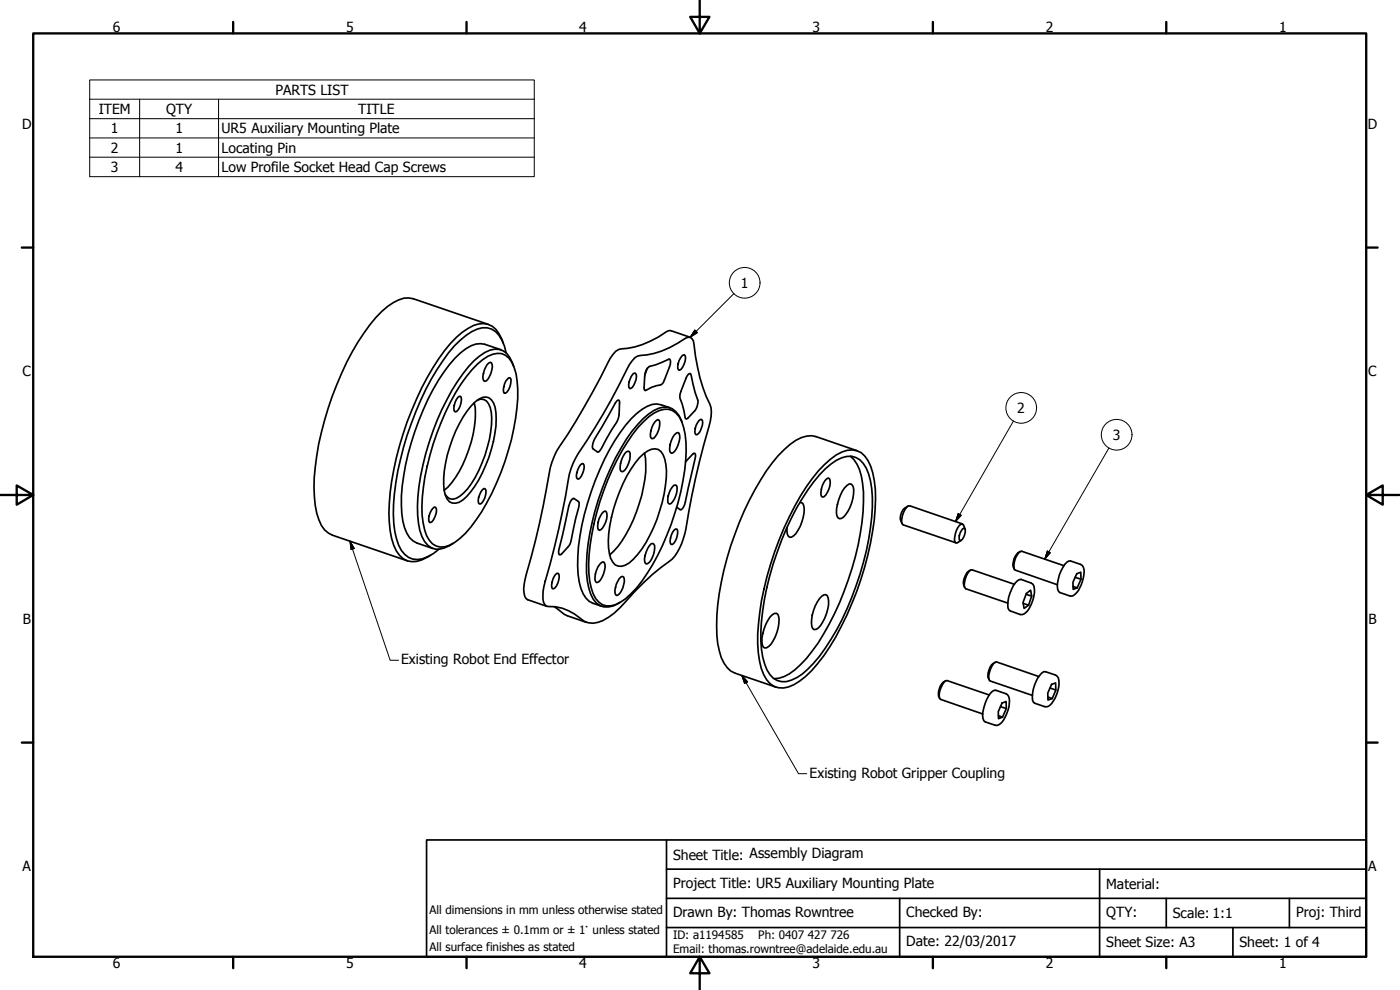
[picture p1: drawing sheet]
<svg xmlns="http://www.w3.org/2000/svg" width="420mm" height="297mm" viewBox="0 0 420 297" stroke-linecap="round" stroke-linejoin="round" font-family="sans-serif">
<!-- layer: Visible (ANSI) -->
<g fill="none" stroke="#000" stroke-width=".51">
<path d="M146.6 97.3l-22.5-7.7a6.9 6.9 0 0 0-6.1 1.2 34.5 34.5 0 0 0-10.6 11.8 93.5 93.5 0 0 0-13.2 43.8 25.5 25.5 0 0 0 2.3 11.3l.9 1.3 2.4 1.6 22.4 7.7M137.4 119.2l.8-.3a4.4 4.4 0 0 1-1.4 4.7l-.3-.1a4.6 4.6 0 0 1 .9-4.3zM143.3 109.3a9.1 9.1 0 0 1 7.3-3.2 5.8 5.8 0 0 1 3.7 4.2 32.2 32.2 0 0 1 .4 15.2 74.4 74.4 0 0 1-13.4 32.7 16.5 16.5 0 0 1-7.8 5.9 4.8 4.8 0 0 1-5.5-3.4 28.1 28.1 0 0 1-.9-14.5 76.5 76.5 0 0 1 12.9-33.2zM146.2 109.3l1-.6a1.89 1.89 0 0 1 .4 2.4 6.2 6.2 0 0 1-1.7 3.2l-.4 .1a1.84 1.84 0 0 1-.4-2.3l.3-1.1zM150.4 105l-4.9-1.7a6.5 6.5 0 0 0-5.7 1.3 35.4 35.4 0 0 0-9.8 12.2 81.7 81.7 0 0 0-9.5 32 24.9 24.9 0 0 0 1.6 11.2l.8 1.3 1.1 1 1.1 .6 4.8 1.7M151.1 103a10.3 10.3 0 0 0-3.3-5.1 6.4 6.4 0 0 0-7.3 .6 33.6 33.6 0 0 0-10.6 11.8 93.6 93.6 0 0 0-13.2 43.7 25.5 25.5 0 0 0 2.2 11.3 5.6 5.6 0 0 0 7.7 2.7l2.6-1.4M151.9 105.9a9.9 9.9 0 0 0-4.4-7.2 6.4 6.4 0 0 0-5.9 .8 31.1 31.1 0 0 0-10.5 11.4 90.1 90.1 0 0 0-13.1 43.3 22.5 22.5 0 0 0 2.5 10.9 5.6 5.6 0 0 0 7.8 2l1.7-1 1.8-1.3M152.7 113.3l.4 .1a3.6 3.6 0 0 1-.5 3.6l-.5 .7-.8 .3a4.4 4.4 0 0 1 1.4-4.7zM154.2 109.9a8 8 0 0 0-3.2-4.6 5.5 5.5 0 0 0-5.5 .5 31.2 31.2 0 0 0-9.9 11.3 79.1 79.1 0 0 0-10.3 34.8 21.1 21.1 0 0 0 2.1 10.5 4.7 4.7 0 0 0 6 2l2.6-1.3M189.9 112.3l.5-.4 .3 .1a4 4 0 0 1-1.4 4.6h-.3a4.3 4.3 0 0 1 .9-4.3zM190.5 107.4l.8-.5a27.1 27.1 0 0 0 14.4-5.4 1.45 1.45 0 0 1 2.4 .8 57.8 57.8 0 0 0 5.3 19.9 12.9 12.9 0 0 1-.7 5.9 257.2 257.2 0 0 0-7.2 32 14.6 14.6 0 0 1-7 10.1 87.7 87.7 0 0 0-12.5 12.2 14.4 14.4 0 0 1-8 4.6l-1.4-.1-1.3-.5a16.2 16.2 0 0 0-11.3-4.6 3.3 3.3 0 0 1-1.1-3.2 31.5 31.5 0 0 1 2.2-9.4l2.5-10.3 2.1-10.1a29.1 29.1 0 0 1 3.1-11.4 226.8 226.8 0 0 0 16-27.9zM194.2 110.5l-.7 1.9"/>
<path d="M194.6 110.2l6.4-2.5a2.43 2.43 0 0 1-.1 2.4l-1.8 4.7-.9 .7a11.8 11.8 0 0 0-4.6 1.7l-.2-.3a16 16 0 0 1 .4-5.5zM204.7 106.8l.7-.3a4 4 0 0 1-1.4 4.5h-.3a4.2 4.2 0 0 1 1-4.2zM206.6 112.3l.3-.2 .5 .3 1.2 5.3a4.6 4.6 0 0 1 .3 5.1l-2.5 2.7-.7 .2-1-4.5a3.9 3.9 0 0 1-.4-3.7l1.6-4zM207.1 101.2l-5.7-2-.9 .1a28.5 28.5 0 0 1-14.9 5.6 8.8 8.8 0 0 0-3.2 4.1l-4.7 9a207.7 207.7 0 0 1-10.7 17.4 30.9 30.9 0 0 0-3 11.5 268.6 268.6 0 0 1-6.5 27.1 7.5 7.5 0 0 0 .4 5.6l.5 .3 5.7 2M141.4 121.8a6.4 6.4 0 0 1 4.5-2.7 3.5 3.5 0 0 1 2.7 3.1 34 34 0 0 1-3.9 19.8 19.6 19.6 0 0 1-7 8.7 2.83 2.83 0 0 1-4-2.1 25.4 25.4 0 0 1 1.3-14.6 35.4 35.4 0 0 1 6.4-12.2zM142.3 120.8a26.1 26.1 0 0 1-1.6 14.2 27.2 27.2 0 0 1-7.4 12.1M143.3 120.1a2.39 2.39 0 0 1 3.3 1 12.7 12.7 0 0 1 .7 8.5 39.3 39.3 0 0 1-7 17.1 7.8 7.8 0 0 1-4.4 3.1l-.9-.1-.8-.6-.6-.8M174.2 139.4l.8-.3a4.1 4.1 0 0 1-1.4 4.6h-.3a4.2 4.2 0 0 1 .9-4.3zM185 120.4l.4-.3h.3l.2 .3a10.4 10.4 0 0 1-2.4 8.7l-3.5 6.1-.4 .4h-.3l-1.3-.9a3.1 3.1 0 0 1 .5-3.1zM187.5 136.1l1-.7 .4 .2a6.2 6.2 0 0 1-1.8 5.8l-.4 .1-.4-.2a6.4 6.4 0 0 1 1.2-5.2zM191.8 137.4a6 6 0 0 1 5.7-2.5 5.6 5.6 0 0 1 2.3 4.5 40.2 40.2 0 0 1-4.8 21.2 20.1 20.1 0 0 1-7.4 9 3 3 0 0 1-4.3-2.1 23.4 23.4 0 0 1 .2-12.3 42.4 42.4 0 0 1 8.3-17.8zM193.2 126.4a10 10 0 0 1 7.4-3.6 5.5 5.5 0 0 1 4 3.7 29.8 29.8 0 0 1 .9 14.6 78 78 0 0 1-12.8 33.3 22.1 22.1 0 0 1-8 7.1 4.9 4.9 0 0 1-6.7-3.4 29.6 29.6 0 0 1-.9-14.5 74.5 74.5 0 0 1 14.5-35.5z"/>
<path d="M193.4 135.9a33.5 33.5 0 0 1-2.4 17.7 32.9 32.9 0 0 1-8.1 12.9M196.5 126.6l1-.7a1.89 1.89 0 0 1 .4 2.4 6.2 6.2 0 0 1-1.7 3.2h-.7a5.4 5.4 0 0 1 1-4.9zM201 122.4l-2.6-.9a6.2 6.2 0 0 0-5.7 1.3 35.4 35.4 0 0 0-9.8 12.2 80.3 80.3 0 0 0-9.5 31.9 19.2 19.2 0 0 0 2.4 12.5l1 1.1 3.9 1.4M202.4 130.5l1-.7a2.02 2.02 0 0 1 .4 2.6 5.1 5.1 0 0 1-2.3 3.6l-.3-.2a6.1 6.1 0 0 1 1.2-5.3zM204.7 126.7a5.5 5.5 0 0 0-5.6-4.5 12.7 12.7 0 0 0-7.8 5.2 67.4 67.4 0 0 0-12.8 26.1 56.6 56.6 0 0 0-2.2 20.9 9.9 9.9 0 0 0 3.8 7.3 6.1 6.1 0 0 0 6-1M205.7 138.5l2.2-2.2 .6-.3 .2 .4-.1 1.3-2.9 12.9a3.7 3.7 0 0 1-1.3 2.4l-1.3-.8M209.8 126.2l.8-.4a4 4 0 0 1-1.4 4.6h-.3a4.2 4.2 0 0 1 .9-4.2zM247.5 139.4a12.7 12.7 0 0 1 8.3-4.4 5.4 5.4 0 0 1 4.7 3.2 27.1 27.1 0 0 1 2.1 14.6 93.5 93.5 0 0 1-15.3 43.9 29.4 29.4 0 0 1-9 8.7 6 6 0 0 1-9.1-2.9 30.8 30.8 0 0 1-1.6-15.4 92.7 92.7 0 0 1 16.2-43.5zM255.2 136.9a11.2 11.2 0 0 1 3.7 8.2 67.4 67.4 0 0 1-4.3 28.9 75.7 75.7 0 0 1-12.5 23.5 17.8 17.8 0 0 1-8.4 6l-1.4 .1M257.2 135.2l-12.3-4.2a8.3 8.3 0 0 0-7.8 2.3 44.5 44.5 0 0 0-10.5 13.6 91.3 91.3 0 0 0-11.5 40.9 19.7 19.7 0 0 0 3.1 12.5l1.1 1 1.3 .7 12.3 4.2M129.9 152.5l.5-.4 .3 .1a4 4 0 0 1-1.4 4.6h-.3a4.2 4.2 0 0 1 .9-4.3zM144.8 146.9l.7-.3a4.1 4.1 0 0 1-1.4 4.6h-.3a4.2 4.2 0 0 1 1-4.3z"/>
<path d="M171.6 149.8l.4-.3 .3 .1 1.5 1.2-.1 1.5-1.6 6.4a9.3 9.3 0 0 1-3.6 7.5l-.7 .2-.2-.9 .2-.7 2.9-12.9zM180.7 154l.9-.7a1.99 1.99 0 0 1 .5 2.5 5.4 5.4 0 0 1-2.2 3.3 1.89 1.89 0 0 1-.4-2.4l.3-1zM202.2 145.7h.8a5.5 5.5 0 0 1-2 5.5l-.4-.1a5.8 5.8 0 0 1 1.6-5.4zM202.3 159.1l.8-.4a4.4 4.4 0 0 1-1.4 4.7l-.3-.1a4.6 4.6 0 0 1 .9-4.2zM240 150.8h.5a2.96 2.96 0 0 1 .8 3.1 11.8 11.8 0 0 1-3.1 6.9l-1.2 .4a2.58 2.58 0 0 1-.8-3M247.6 144.1l1-.7a1.99 1.99 0 0 1 .4 2.4 6.9 6.9 0 0 1-1.7 3.2l-.4 .1-.3-.1a5.9 5.9 0 0 1 1-4.9zM247.6 140.7a11.3 11.3 0 0 1 8-3.8 6.4 6.4 0 0 1 5.1 5.3 36.4 36.4 0 0 1 .5 16.1 87.5 87.5 0 0 1-15.2 38.5 22.9 22.9 0 0 1-8.5 7.3 5.4 5.4 0 0 1-7.3-3.1 28.5 28.5 0 0 1-1.7-14.6 90.4 90.4 0 0 1 13.9-39.4l3.5-4.5zM253.5 146.4l1.3-1.2h.5a2.63 2.63 0 0 1 .9 3.1 10.4 10.4 0 0 1-3.7 7.3h-.6a2.63 2.63 0 0 1-.8-3 14.6 14.6 0 0 1 2.4-6.2zM272.5 151.9a3.7 3.7 0 0 0-1.8 5.2M288.9 157.2l-15.9-5.4a2.55 2.55 0 0 0-1.9 2 4.1 4.1 0 0 0-.1 3.7l15.9 5.4M288.9 158.7l.7-.2a3.4 3.4 0 0 1-1.5 3.7 3.3 3.3 0 0 1 .8-3.5zM289.6 158.7l-.7-1.5a4.1 4.1 0 0 0-2.4 4l-.1 .8 .6 .9 1.4-.7"/>
<path d="M166.8 172.3l.4-.3 .4 .1a4.3 4.3 0 0 1-1.4 4.5h-.4a4.7 4.7 0 0 1 1-4.3zM180 169.3l1-.7a2.02 2.02 0 0 1 .4 2.6 5.1 5.1 0 0 1-2.3 3.6l-.3-.2a5.9 5.9 0 0 1 1.2-5.3zM185.9 173.6l.9-.6a1.75 1.75 0 0 1 .4 2.3 4.6 4.6 0 0 1-2.1 3.4 1.89 1.89 0 0 1-.4-2.4l.3-1.1zM195.4 163.2l.5-.1 .3 .1a5.8 5.8 0 0 1-1.7 5.8l-.4 .2a1.88 1.88 0 0 1-.5-2.5 7.1 7.1 0 0 1 1.8-3.5zM246.6 178.9l1.2-.5a2.92 2.92 0 0 1 .9 3.1 12.7 12.7 0 0 1-3.1 7l-1.3 .4a2.77 2.77 0 0 1-.7-3 11.6 11.6 0 0 1 3-7zM291.3 171.1a4.3 4.3 0 0 0-1.8 5.2M304.4 175.3l-12.6-4.3a2.3 2.3 0 0 0-1.9 2 4.1 4.1 0 0 0-.1 3.6l12.7 4.4M304.7 174.9l.7-.7 1.1-.4 2.9 1.1a3.2 3.2 0 0 1 .9 3.7 8.9 8.9 0 0 1-3 5.6l-1.1 .2-3-1.1a2.38 2.38 0 0 1-.7-2.8 12.3 12.3 0 0 1 2.2-5.6zM306.2 165.5a4.3 4.3 0 0 0-1.8 5.2M307.9 178.3l1.7 .6M308 178l1.3-.9 .3 1.8-.9 2.7-1.4 .9-.3-1.7zM319.3 169.7l-12.7-4.3a4.5 4.5 0 0 0-2.3 4.8l.4 .9 12.6 4.3"/>
<path d="M319.6 169.3l1.2-1h.5l3 1a3.1 3.1 0 0 1 .9 3.8 8.2 8.2 0 0 1-3.5 5.8l-3.6-1.1a2.79 2.79 0 0 1-.7-2.9 12.1 12.1 0 0 1 2.2-5.6zM322 175.9l1.3 .5M322.6 173.2l1.8 .6M323.2 172.1l1.2-.4v2.1l-1.1 2.6-1.2 .4-.1-2.1zM166.4 182l3 2.3 6.6 2.4M231.8 184.5l1.2-.5a2.77 2.77 0 0 1 .7 3.1 11.7 11.7 0 0 1-3 6.9l-1.2 .4a2.92 2.92 0 0 1-.8-3 12.3 12.3 0 0 1 3.1-6.9zM298.6 198.7a4.3 4.3 0 0 0-1.7 5.2M307.1 181l1.6 .6M283.8 204.3a4.3 4.3 0 0 0-1.8 5.2M296.9 208.5l-12.7-4.3a2.4 2.4 0 0 0-1.8 2 4.6 4.6 0 0 0-.4 3.4l13 4.6M297.8 207.4l1.1-.3 3 1a2.42 2.42 0 0 1 1 3 9.8 9.8 0 0 1-3.1 6.3l-.5 .3-.7-.1-2.9-1a2.79 2.79 0 0 1-.7-2.9l.2-1.2a10.4 10.4 0 0 1 2.6-5.1zM299.7 214.7l1.2 .5"/>
<path d="M300.2 212l1.8 .6M300.7 210.9l1.2-.4 .1 2.1-1.1 2.6-1.2 .4-.1-2.1zM311.8 203l-12.7-4.4a2.4 2.4 0 0 0-1.8 2 4.7 4.7 0 0 0-.4 3.4l.3 .3 12.6 4.3M312.7 201.9l.5-.4h.6l3 1.1a3.4 3.4 0 0 1 .9 3.7 8.9 8.9 0 0 1-3 5.6l-1.2 .1-3-1a2.52 2.52 0 0 1-.6-2.9 10.7 10.7 0 0 1 2.8-6.2zM314.5 209.2l1.3 .4M315.2 206.4l1.7 .7M315.6 205.3l1.2-.4 .1 2.2-1.1 2.5-1.3 .4v-2.1z"/>
</g>
<!-- layer: Symbol (ANSI) -->
<g fill="none" stroke="#000" stroke-width=".3">
<path d="M26.9 29.8v-5.8h133.4v5.8M26.9 29.8h133.4v5.8M26.9 29.8v23.2h133.4v-17.4M26.9 35.6h133.4M41.9 29.8v23.2M65.6 29.8v23.2M26.9 41.4h133.4M26.9 47.2h133.4M208.5 99l.8 .8-2.2 1.4zM220.3 88.1l-13.2 13.1M304.2 126.3l-17.4 30.2M332.8 134.4l-19.2 33.4"/>
<path d="M287.6 154.1l.9 .5-1.7 1.9zM105 162.4l1.3 2.2-1 .3zM105 162.4l12.1 35.7h2.5M314.3 165.3l.9 .5-1.6 2zM222.6 202.7l1.7 1.9-.8 .5zM222.6 202.7l17 29.4h2.5"/>
<circle cx="223.5" cy="84.9" r="4.6"/>
<circle cx="306.5" cy="122.4" r="4.6"/>
<circle cx="335.1" cy="130.4" r="4.6"/>
</g>
<!-- layer: Border (ANSI) -->
<g fill="none" stroke="#000" stroke-width=".7">
<path d="M10 10h400v277.1h-400zM70 6.6v3.4M140 6.6v3.4M210 0v10l-2.9-4.9h5.8l-2.9 4.9M280 6.6v3.4M350 6.6v3.4M6.5 74.3h3.5M410 74.3h3.4M0 148.5h10l-5-2.8v5.7l5-2.9M410 148.5l5 2.9v-5.7l-5 2.8h10M6.5 222.8h3.5M410 222.8h3.4"/>
<path d="M70 287.1v3.4M140 287.1v3.4M210 287.1l2.9 4.9h-5.8l2.9-4.9v9.9M280 287.1v3.4M350 287.1v3.4"/>
</g>
<!-- layer: Title (ANSI) -->
<path d="M128 252h282v35.1h-282zM200 252v8.8M200 278.3h210M200 269.5h210M270 269.5v17.6M330 260.8v26.3M350 269.5v8.8M370 278.3v8.8M387 269.5v8.8M410 260.8h-210v26.3" fill="none" stroke="#000" stroke-width=".51"/>
<!-- layer: Symbol (ANSI) -->
<path d="M208.5 99l-1.4 2.2zM208.5 99l.8 .8-2.2 1.4zM287.6 154.1l-.8 2.4zM287.6 154.1l.9 .5-1.7 1.9zM105 162.4l1.3 2.2zM105 162.4l1.3 2.2-1 .3zM314.3 165.3l-.7 2.5zM314.3 165.3l.9 .5-1.6 2zM222.6 202.7l1.7 1.9zM222.6 202.7l1.7 1.9-.8 .5z" fill="#000" stroke="#000" stroke-width=".3"/>
<g font-size="4.2">
<text x="33.8" y="9.6">6</text>
<text x="103.9" y="9.6">5</text>
<text x="173.9" y="9.6">4</text>
<text x="243.8" y="9.6">3</text>
<text x="313.9" y="9.6">2</text>
<text x="383.9" y="9.6">1</text>
<text x="82.7" y="28.4">PARTS LIST</text>
<text x="29.7" y="34.2">ITEM</text>
<text x="49.8" y="34.2">QTY</text>
<text x="107.5" y="34.2">TITLE</text>
<text x="6.7" y="38.7">D</text>
<text x="33.3" y="40">1</text>
<text x="52.6" y="40">1</text>
<text x="66.5" y="40.1">UR5 Auxiliary Mounting Plate</text>
<text x="410.5" y="38.7">D</text>
<text x="33.3" y="45.8">2</text>
<text x="52.6" y="45.8">1</text>
<text x="66.5" y="45.8">Locating Pin</text>
<text x="33.3" y="51.7">3</text>
<text x="52.6" y="51.6">4</text>
<text x="66.5" y="51.7">Low Profile Socket Head Cap Screws</text>
<text x="222.3" y="86.4">1</text>
<text x="6.8" y="113">C</text>
<text x="410.7" y="113">C</text>
<text x="305.3" y="123.9">2</text>
<text x="333.9" y="132">3</text>
<text x="6.9" y="187.2">B</text>
<text x="410.7" y="187.2">B</text>
<text x="120.4" y="199.2">Existing Robot End Effector</text>
<text x="243" y="233.3">Existing Robot Gripper Coupling</text>
<text x="202" y="258">Sheet Title: Assembly Diagram</text>
<text x="6.8" y="261.4">A</text>
<text x="410.7" y="261.4">A</text>
<text x="202" y="266.3">Project Title: UR5 Auxiliary Mounting Plate</text>
<text x="332" y="266.7">Material:</text>
<text x="202" y="275.1">Drawn By: Thomas Rowntree</text>
<text x="272" y="275.1">Checked By:</text>
<text x="332" y="275.1">QTY:</text>
<text x="352" y="275.4">Scale: 1:1</text>
<text x="389" y="275.1">Proj: Third</text>
<text x="272" y="283.9">Date: 22/03/2017</text>
<text x="332" y="284.2">Sheet Size: A3</text>
<text x="372" y="284.2">Sheet: 1 of 4</text>
<text x="33.8" y="290.5">6</text>
<text x="103.9" y="290.5">5</text>
<text x="173.9" y="290.5">4</text>
<text x="243.8" y="290.5">3</text>
<text x="313.9" y="290.5">2</text>
<text x="383.9" y="290.5">1</text>
</g>
<g font-size="3.5">
<text x="128.9" y="274.4">All dimensions in mm unless otherwise stated</text>
<text x="128.9" y="280.3">All tolerances ± 0.1mm or ± 1° unless stated</text>
<text x="202" y="281.8">ID: a1194585</text>
<text x="227.5" y="281.8">Ph: 0407</text>
<text x="242.4" y="281.8">427</text>
<text x="249.2" y="281.8">726</text>
<text x="128.9" y="285.5">All surface finishes as stated</text>
<text x="202" y="286">Email: thomas.rowntree@adelaide.edu.au</text>
</g>
</svg>
